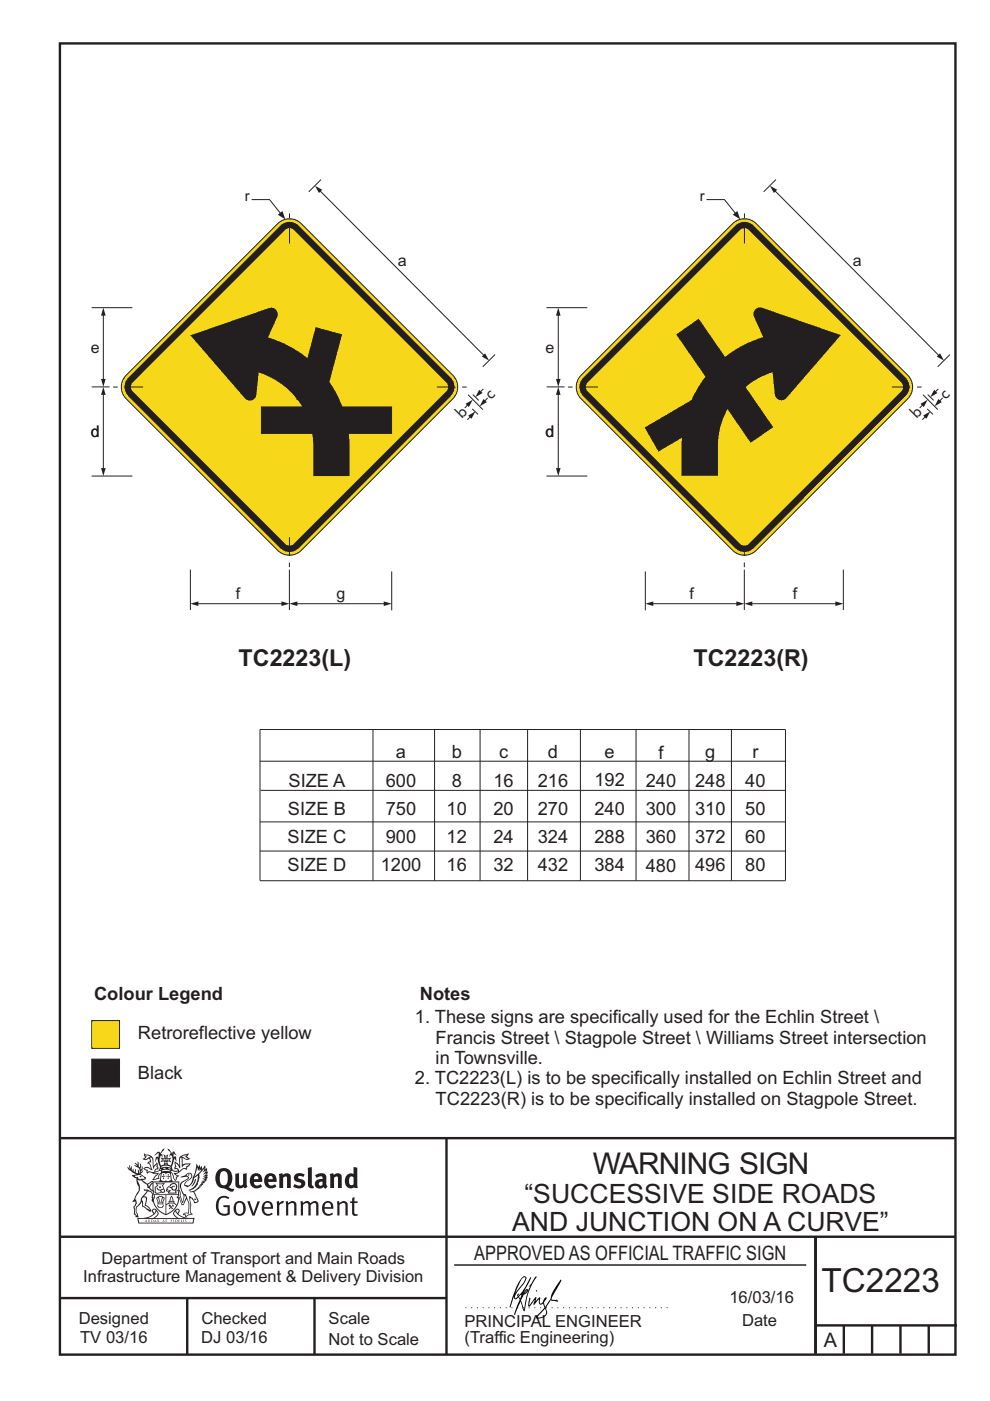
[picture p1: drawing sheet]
<svg xmlns="http://www.w3.org/2000/svg" width="210mm" height="297mm" viewBox="0 0 210 297" stroke-linecap="round" stroke-linejoin="round" font-family="sans-serif">
<g fill="none" stroke="#231f20" stroke-width=".51">
<path d="M12.7 9.2h190v278h-190zM12.7 241.3h189.9M94.7 241.4v45.8M12.7 275.2h82M12.7 262.2h190.1M39.7 275.2v12M66.7 275.2v12M173 262.2v24.8M173 281h30M179 281v6M185 281v6M191 281v6"/>
<path d="M197 281v6"/>
</g>
<path d="M96.4 268.2h74.6" fill="none" stroke="#231f20" stroke-width=".21"/>
<g fill="#231f20">
<path d="M47 248.5a2.55 2.55 0 0 0 0 2.7l.3 .1a.81 .81 0 0 0 1-.9v-.6a1.04 1.04 0 0 0-1.1-1.5zM46.3 248.1a1.82 1.82 0 0 1 2.1-.2 1.82 1.82 0 0 1 .9 1.9 2.29 2.29 0 0 1-.8 1.9l.7 .3h.5l-.2 .6a2.87 2.87 0 0 1-2-.7 2.12 2.12 0 0 1-1.7-3.1z" fill-rule="evenodd"/>
<path d="M49.9 248.9l.8-.2v2a.46 .46 0 0 0 .2 .6 .46 .46 0 0 0 .7-.2v-2.2l.7-.2v2.4l.2 .5-.6 .4-.2-.3a1.02 1.02 0 0 1-1.2 .2 1.02 1.02 0 0 1-.6-1.1z" fill-rule="evenodd"/>
<path d="M54 249.5l-.1 .5h.9a.49 .49 0 0 0-.2-.6 .49 .49 0 0 0-.6 .1zM53.4 249.2a1.34 1.34 0 0 1 1.6-.3 1.34 1.34 0 0 1 .6 1.5v.2h-1.7a.77 .77 0 0 0 .5 .8 .77 .77 0 0 0 .9-.3l.3 .4a1.59 1.59 0 0 1-2.1 .2 1.59 1.59 0 0 1-.4-2z" fill-rule="evenodd"/>
<path d="M57 249.5l-.1 .5h.9a.49 .49 0 0 0-.2-.6 .49 .49 0 0 0-.6 .1zM56.4 249.2a1.34 1.34 0 0 1 1.6-.3 1.34 1.34 0 0 1 .7 1.5v.2h-1.8a.77 .77 0 0 0 .5 .8 .77 .77 0 0 0 .9-.3l.3 .4a1.59 1.59 0 0 1-2 .2 1.59 1.59 0 0 1-.5-2z" fill-rule="evenodd"/>
<path d="M59.1 248.9l.8-.2 .1 .4a.95 .95 0 0 1 1-.3 .95 .95 0 0 1 .7 .8v2.3h-.8v-2.3a.46 .46 0 0 0-.8 .1v2.2h-.9z" fill-rule="evenodd"/>
<path d="M62.5 249.1a1.75 1.75 0 0 1 2.1-.1l-.2 .5-.6-.2a.43 .43 0 0 0-.6 .3l.4 .3a1.04 1.04 0 0 1 1.2 1.2 1.04 1.04 0 0 1-1.4 .9l-1.2-.4 .3-.6 1 .4 .4-.4a.88 .88 0 0 0-1-.5l-.4-.2-.1-.4z" fill-rule="evenodd"/>
<path d="M65.3 247.6l.8-.2 .1 3.8 .2 .2 .2 .5a.88 .88 0 0 1-1-.1 .88 .88 0 0 1-.3-1z" fill-rule="evenodd"/>
<path d="M67.8 250.6a.43 .43 0 0 0-.1 .7 .43 .43 0 0 0 .7-.1v-.7zM66.8 249.2a1.7 1.7 0 0 1 2.4 .1v1.8l.3 .4-.4 .5-.5-.3a1.03 1.03 0 0 1-1.7-.2 1.03 1.03 0 0 1 .8-1.5h.7v-.4a.8 .8 0 0 0-1.2 .1z" fill-rule="evenodd"/>
<path d="M69.9 248.9l.8-.2 .1 .4a.95 .95 0 0 1 1-.3 .95 .95 0 0 1 .7 .8v2.3h-.8v-2.3a.46 .46 0 0 0-.8 .1v2.2h-.8z" fill-rule="evenodd"/>
<path d="M74.3 249.5a1.48 1.48 0 0 0 0 1.7l.4 .1 .3-.2v-1.5l-.3-.2zM75 247.4l.8 .2 .1 4.3h-.7l-.1-.2a1.26 1.26 0 0 1-1.4 0 1.26 1.26 0 0 1-.6-1.3 1.29 1.29 0 0 1 .5-1.3 1.29 1.29 0 0 1 1.4-.2z" fill-rule="evenodd"/>
<path d="M46.4 253.9a1.72 1.72 0 0 1 2.2 0l-.2 .3a1.24 1.24 0 0 0-1.4-.1 1.24 1.24 0 0 0-.7 1.3 1.49 1.49 0 0 0 1.3 2l.7-.2v-1.3h-.9l-.1-.4h1.4v2a1.93 1.93 0 0 1-2.2-.1 1.93 1.93 0 0 1-.7-2.2l.2-.7z" fill-rule="evenodd"/>
<path d="M50.3 255.2a1.65 1.65 0 0 0 .3 2.2 .99 .99 0 0 0 1-1.5 .78 .78 0 0 0-.4-.8 .78 .78 0 0 0-.9 .1zM50 254.9a1.33 1.33 0 0 1 1.6-.1 1.33 1.33 0 0 1 .5 1.5 1.31 1.31 0 0 1-1.3 1.5 1.31 1.31 0 0 1-1.3-1.6l.1-.5z" fill-rule="evenodd"/>
<path d="M52.5 254.7l.4-.1 .9 2.6 .8-2.5h.5l-1.1 3h-.5z" fill-rule="evenodd"/>
<path d="M56.2 255.2l-.2 .7h1.4a.7 .7 0 0 0-.3-.8 .7 .7 0 0 0-.9 .1zM55.9 255a1.22 1.22 0 0 1 1.5-.2 1.22 1.22 0 0 1 .5 1.5h-1.9a.93 .93 0 0 0 .5 1 .93 .93 0 0 0 1.2-.2l.1 .3a1.43 1.43 0 0 1-1.7 .1 1.43 1.43 0 0 1-.6-1.7z" fill-rule="evenodd"/>
<path d="M58.7 254.8l.4-.2 .1 .5 .4-.3 .6-.2-.2 .6a.66 .66 0 0 0-.8 .6v1.9h-.4z" fill-rule="evenodd"/>
<path d="M60.6 254.8l.4-.2 .1 .5a.94 .94 0 0 1 1-.4 .94 .94 0 0 1 .8 .7v2.3h-.5l-.1-2.5a.81 .81 0 0 0-1.2 .3v2.2h-.4z" fill-rule="evenodd"/>
<path d="M63.7 254.7l.5-.1 .1 .5 .4-.3a.78 .78 0 0 1 1.1 .3 .9 .9 0 0 1 1-.5 .9 .9 0 0 1 .7 .8v2.3h-.4l-.1-2.5a.67 .67 0 0 0-1.1 .3v2.2h-.5v-2.4l-.4-.2-.7 .4v2.2h-.5z" fill-rule="evenodd"/>
<path d="M69 255.2l-.2 .7h1.4a.7 .7 0 0 0-.3-.8 .7 .7 0 0 0-.9 .1zM68.7 255a1.22 1.22 0 0 1 1.5-.2 1.22 1.22 0 0 1 .5 1.5h-1.9a.93 .93 0 0 0 .5 1 .93 .93 0 0 0 1.2-.2l.1 .3a1.44 1.44 0 0 1-1.7 .1 1.44 1.44 0 0 1-.6-1.7z" fill-rule="evenodd"/>
<path d="M71.4 254.8l.5-.2 .1 .5a.94 .94 0 0 1 1-.4 .94 .94 0 0 1 .7 .7v2.3h-.4l-.1-2.5a.81 .81 0 0 0-1.2 .3v2.2h-.5z" fill-rule="evenodd"/>
<path d="M74.7 254l.5-.2v.9h.7l-.1 .4h-.7l.1 2.2 .1 .1h.5l.1 .3a.75 .75 0 0 1-1.2-.6v-2h-.4v-.4h.4z" fill-rule="evenodd"/>
<path d="M30.8 244.9l1.1 .3-.9 .5h-.4l.5-.5zM31.8 245.5l.2-.1a2.44 2.44 0 0 1 .4 2l.1 .4 .7-1-.1 .6 .3 .3a.57 .57 0 0 0-.6 .8l-1-.2-.5 .2 .1-.5-.7-.2 .6-.2 1 .5 .1-.1-.6-1.3-.2-.1 .5-.1zM30.7 244.5l-.2 .4 .3 .4-.6 .4a1.04 1.04 0 0 0 1.4-.1l.2 .7h-.4l-.2 .4a.94 .94 0 0 1 .9 1.1l-.2-.1a1.16 1.16 0 0 0-1.5-.1l.3 .4 .4 .2 .1 .5 .2 .2v-.2a.94 .94 0 0 1 1.1 .2h.9l-1.2 1.2a1.13 1.13 0 0 0 1.2-.2l.4-.1-.1-.4 .5-.7a.83 .83 0 0 0-.6 1.1l-.3-.1-.7 .3 1.1-1.4-.5 .2-.5-.1 1.3-.5-.2-.2-.8 .4v-.3l.2-.2 .3 .1 .1-.3-.2-.4v-.6l-.2-.3-.6 .9v-.7a1.42 1.42 0 0 0-1.7-1.8z" fill-rule="evenodd"/>
<path d="M38.5 245.3l.5-.3 .7-.1-.6 .3 .8 .5h-.3zM38.3 245.5h.2l.1 2a1.69 1.69 0 0 1 1.5-.7l-.7 .5 .1 .5a1.1 1.1 0 0 0-1.5 .6l-.1-.5-.2-.2h-.5l.2-.4-.2-.7a1.42 1.42 0 0 1 .8 1.1l.2-.1zM37.1 246.2l.1 1-.2 .3v.5l.6-.1 .1 .2a.96 .96 0 0 1-1.1-.1l-.1 .1a1.06 1.06 0 0 0 1.3 .2v.1a.72 .72 0 0 1-1 .2l.3 .5 .6 .3-.4 .1-.1 .7-.3-.4-.3-1.1-.4-.4 .4 .9a1.54 1.54 0 0 0 .6 1.2l.2-.3a.58 .58 0 0 1 .5-.7l.1-.2h-.3l-.4-.3 .9-.5a.93 .93 0 0 1 1.1-.5l.1 .2 .2-.1 .1-.5a.99 .99 0 0 0 .7-.9l-1.3 .1-.4 .3v-1.5l.9 .4 .8-.3h-.3l-.5-.4 .4-.7-.7 .2a1.46 1.46 0 0 0-1.3 2.1v.4l-.2-.4z" fill-rule="evenodd"/>
<path d="M35.6 248.9l.2 .1-.1 .4h.3l-.3 .1v.5l-.1-.6h-.3l.3-.1z" fill-rule="evenodd"/>
<path d="M34.6 248.9l.2 .1-.1 .3 .4 .1h-.4v.6l-.1-.5-.3-.1h.3z" fill-rule="evenodd"/>
<path d="M34.3 248.8a.57 .57 0 0 1 .9 .2 .57 .57 0 0 1 .9-.2l.2 1.4-.2 .1a.57 .57 0 0 1-.9-.1 .69 .69 0 0 1-1.1 0zM34.2 248.1l-.3 2.1-.2 .4h2.9l-.1-.4-.3-2.1h-.2v.3l-.8-.1-.9 .1 .1-.3z" fill-rule="evenodd"/>
<path d="M34.2 252.4a.3 .3 0 0 0 .6 0 .3 .3 0 0 0-.6 0zM33.3 251l.3 .3-.3 .3a.79 .79 0 0 0 0 1.3l.8-.2-.1-.3a.55 .55 0 0 1-.7-.6h.1l.1 .3 .4 .1 .8-.2-.4-.7 .4-.3-.7 .1zM33 250.7l1.1 .2 .9-.2-.4 .7 .4 1.1a.56 .56 0 0 1-.8 .3l-.2 .1a.73 .73 0 0 1-.9 .1 .73 .73 0 0 1-.3-.9v-.4l.5-.4z" fill-rule="evenodd"/>
<path d="M35.6 251.9l.7-.5a.58 .58 0 0 1 1-.1 .58 .58 0 0 1-.5 .9l-.2-.3a.43 .43 0 0 1 .6-.3v-.1a.57 .57 0 0 0-.8 .2l-.2-.1-.3 .2 .4 .1a.55 .55 0 0 0 .9 .5v.5h-1.3l.3-.4-.1-.2-.6 .1 .2-.2-.2-.1zM35.4 251.8l-.1 .2a.39 .39 0 0 0 .2 .7l.3-.1-.2 .5h1.9l-.1-.8a.86 .86 0 0 0-.1-1.4 .86 .86 0 0 0-1.3 .4z" fill-rule="evenodd"/>
<path d="M36 254.8h.8v.2h-.8zM36.4 253.8l.2 .8h-.4zM36.4 253.5l-.3 .5-.1 .6h-.2v.4l-.7 .4 .1 .2a1.48 1.48 0 0 1 2.2 .1l.2-.1-.6-.5v-.5h-.2l-.1-.6z" fill-rule="evenodd"/>
<path d="M35.8 255.4l.3 .1 .2 .3 .3-.2-.2-.2a.38 .38 0 0 1 .4 .5l-.1-.2-.3 .3 .3 .2-.3 .2-.1-.3-.4 .3-.1-.2 .4-.3-.2-.1-.1 .1z" fill-rule="evenodd"/>
<path d="M34.5 254h.2v.2l-.3 .6h-.1zM33.6 255.3h.9v.2a.55 .55 0 0 1-.8 .4v-.2h-.2zM33.4 254h.2l.2 .8h-.2zM33.6 255h.8l.1 .1-.8 .1zM33.8 253.7h.5l-.2 1.1h-.2zM33.3 253.8l-.1 .3 .3 1.2a.48 .48 0 0 0-.1 .5 .48 .48 0 0 0 .4 .3l.6-.1a.49 .49 0 0 0 .2-.7l.3-1.2-.1-.3a1.42 1.42 0 0 0-1.5 0z" fill-rule="evenodd"/>
<path d="M33.6 251.6h.5l.1 .3h-.4z" fill-rule="evenodd"/>
<path d="M41.3 250.1l.3-.2-.2 .9-.6 .7h-.2l.5-.7z" fill-rule="evenodd"/>
<path d="M39.7 249l.3-.2 .5 .2a.88 .88 0 0 1-.6 1.1 1.22 1.22 0 0 0-.8 1.3l.5 .2a.72 .72 0 0 0 .9-.4l.5-.8 .2-.6 .8-.6v.3a2.85 2.85 0 0 1-2 2.8l.1 .1a2.13 2.13 0 0 0 1.9-1.5l-.1-.2a2.01 2.01 0 0 0 .3-1.8l1.2-1.3-.4 1 .7-.5-.7 1 .8-.4-.8 .8 .7-.1-.9 .5 .8-.1-.8 .4h.7l-.8 .3 .3 .2h-.4l.2 .4-.4-.1 .2 .3h-.4l.1 .3h-.1a2.16 2.16 0 0 1-2 1l.1 .2h.4a.76 .76 0 0 1 .7 .7l.5 1.2-.6 .2a1.45 1.45 0 0 0-1.2-1.3l.3 1.8-.1 1.9 .4 .2a1.07 1.07 0 0 0-1.2 .4v-.3l-.5-.2a.87 .87 0 0 1 1-.1l.1-.7a4.4 4.4 0 0 0-.6-3.1l-.1-.3h-.2a2.16 2.16 0 0 1-.7-2.2l.3-.3 1.2-.8a.55 .55 0 0 0-.4-.7zM37.8 252.4a.76 .76 0 0 1 .3 1.1l.6 1.6 .4-1.7 .2 .1a.61 .61 0 0 1-.1 .9l-.3 .9h-.2l-.7-1.6-.3 .1a1.18 1.18 0 0 0 .1-1.4zM41.8 247.5l.2 .8 .3-.6v.6l.3-.5a1.9 1.9 0 0 1-1.1 1.4l-.3 .3zM38.2 249.6l1.4-.1 .2 .1v.3l-.5 .3a1.26 1.26 0 0 0-1 1.9l.2 .7a1.84 1.84 0 0 1 .2 2l-.4-1.3a.96 .96 0 0 0-.4-1.3l-.4 .3a.78 .78 0 0 1-.1 1.3l.2 .2h.4l.4 1.1a.38 .38 0 0 0 .2 .4 .38 .38 0 0 0 .4-.1l.6-1.2a2.94 2.94 0 0 1 .3 2.5v.5l-.8-.1-.3 .4v.2l.4-.1 .1 .4 .2 .1a1.02 1.02 0 0 1 1.3-.5l-.1-.4-.3-.1 .2-1.7-.3-1.4 .1 .1a1.14 1.14 0 0 1 .7 .9 .63 .63 0 0 0 .9-.2 .63 .63 0 0 0-.2-.8l-.6-1.3 .9-.6 .2-.3 .2-.1v-.2h.3l-.1-.3h.4l-.1-.3 .5-.1-.2-.2 .5-.4 .1-.2-.3 .1 .5-.6-.3 .1 .3-.6-.4 .1 .4-.5v-.3l-.3 .2 .1-.6v-.3l-.4 .3-.1-.8-.5 .8-.2-.7-.2 .5-.3-.8-.1 .6-.5-.8-.1 1.4-.7 1.9a1.81 1.81 0 0 1-.9 1.4l-.6-.2a1.75 1.75 0 0 1 1.1-1.2 .75 .75 0 0 0 .1-1.3 .75 .75 0 0 0-1.2 .5z" fill-rule="evenodd"/>
<path d="M41.2 254.2l.3-.1 .1 .3h-.4z" fill-rule="evenodd"/>
<path d="M29.4 258.4h11.6l-.2 .8h-11.3zM31.3 258.2l.5-.1a2.48 2.48 0 0 0 1.4-1.3l.2 .6-.5 .5-.4 .3zM32.5 256.6l.3-.2 .2 .2-.3 .6zM37.2 256.8a2.65 2.65 0 0 0 1.8 1.4h-1.1l-.5-.3-.5-.5zM37.4 256.6l.2-.2 .3 .2-.3 .6zM29.2 258.2l.1 1.2h11.7l.3-1.1-.2-.1a4.1 4.1 0 0 1-3.3-.9l.3-.4-.1-.5a1.06 1.06 0 0 0-1.3 .9l.2 .4 .6 .5h-4.7l.3-.1a.84 .84 0 0 0 .6-.7 .84 .84 0 0 0-.5-.9l-.3-.2-.5 .1-.1 .5 .3 .4a4.2 4.2 0 0 1-3.4 .9z" fill-rule="evenodd"/>
<path d="M31 258.7l.1 .2h-.2zM31 258.6l-.3 .5 .4-.1 .2 .1z" fill-rule="evenodd"/>
<path d="M31.3 258.6h.2v.4a.25 .25 0 0 0 .3-.1 .25 .25 0 0 0-.1-.3h.1a.29 .29 0 0 1 0 .4 .29 .29 0 0 1-.4 0 .29 .29 0 0 1 0-.4z" fill-rule="evenodd"/>
<path d="M32.2 258.6a.22 .22 0 0 1 .3 .2 .22 .22 0 0 1-.3 .2zM32 258.6v.5a.33 .33 0 0 0 .5-.1 .33 .33 0 0 0 0-.4 .33 .33 0 0 0-.5 0z" fill-rule="evenodd"/>
<path d="M32.9 258.7l.1 .2h-.2zM32.9 258.6l-.2 .5 .3-.1 .2 .1z" fill-rule="evenodd"/>
<path d="M33.3 258.6h.2v.2l.3-.2-.2 .2 .2 .3-.3-.2-.1 .2h-.1l.2-.3z" fill-rule="evenodd"/>
<path d="M34.7 258.7l.1 .2h-.2zM34.7 258.6l-.3 .5 .4-.1 .2 .1z" fill-rule="evenodd"/>
<path d="M35 258.6h.4h-.1v.5h-.2l.1-.5z" fill-rule="evenodd"/>
<path d="M36.2 258.6h.3h-.2v.2h.2h-.2l.1 .3h-.2z" fill-rule="evenodd"/>
<path d="M36.7 258.6h.2v.5h-.2z" fill-rule="evenodd"/>
<path d="M37.3 258.6a.22 .22 0 0 1 .3 .2 .22 .22 0 0 1-.3 .2zM37.1 258.6v.5a.33 .33 0 0 0 .5-.1 .33 .33 0 0 0 0-.4 .33 .33 0 0 0-.5 0z" fill-rule="evenodd"/>
<path d="M37.8 258.6h.3h-.1v.2h.1h-.1v.2l.1 .1h-.3z" fill-rule="evenodd"/>
<path d="M38.3 258.6h.3l-.1 .4 .2 .1h-.4z" fill-rule="evenodd"/>
<path d="M38.9 258.6h.2v.5h-.2z" fill-rule="evenodd"/>
<path d="M39.3 258.6h.2l-.2 .1 .2 .2-.1 .2h-.1v-.2l.2 .1z" fill-rule="evenodd"/>
<path d="M34.2 247.4a1.51 1.51 0 0 1 2 .2 2.67 2.67 0 0 0-2.1 0zM35.7 247.6l.4 .2 .1 .2-.4-.1zM34.6 247.7l.4-.1 .2 .2h-.4zM34 247.9l.3 .1-.3 .1zM34.9 246.9l.3-.2 .2 .2zM34.9 245.7h.2v.4h-.2zM35 245.1l.2 .2 .2-.2-.1 .4h-.2zM35.1 246.3h.2l.1 .4-.2-.2-.2 .2zM35.3 245.7h.2v.4h-.2zM34.4 245.7l.3 .1v.2l-.3 .1 .2-.2zM35.7 245.8l.3-.1-.2 .2 .2 .2-.4-.1zM32.7 244.9l1-.5-.1 1-.2-.1-.4 .1-.2 1.1 .5-1 .2 .9a1.84 1.84 0 0 1 .3 1.7l.4 .1a2.48 2.48 0 0 1 2.2 .1l.2-.3-.2-.7 .7-1.7 .4 .6-.2-1-.2-.1-.2 .3v-.9l.6 .4-.6-.7h-.3l-.1 .4-.5-.8-.5-.3 .2 .4 .5 .6-.4 .7 .4-.3a2.06 2.06 0 0 1 0 2.2l-.6-.2-.1-.6 .1-.1 .8 .2-.4-.5 .4-.5-.7 .2-.2-.2 .2-.7-.5 .4-.5-.4 .2 .7-.2 .2-.7-.2 .4 .5-.4 .5 .7-.2 .2 .1-.2 .6-.5 .2a2.02 2.02 0 0 1 0-2.2l.3 .5-.1-.6-.3-.1 .8-1.2-.5 .3-.4 .7-.2-.3a.8 .8 0 0 0-.8 .5z" fill-rule="evenodd"/>
<path d="M29.2 250.1l.3 .2a.61 .61 0 0 1 .8 .3l.3 .2a.8 .8 0 0 1 .6 1l.4 .1 .5 .6a1 1 0 0 1 .5 1l-.1 .7v-.5h-.1a.96 .96 0 0 0-.8-1.3l-.3-.2h-.6l-.1-.1-.2 .1 .2 .3h.5l-1.1 1.4-.2 .9-.4 .6a1.33 1.33 0 0 0-.5 1.8l.2 .5a1.26 1.26 0 0 1-.5-1.4l-.1-.4a1.56 1.56 0 0 0 .4-1.7l-.3 .2 .2-.5a3.2 3.2 0 0 0 .7-3zM30.4 253.9h.4a2.06 2.06 0 0 1-.1 1.6l.7 .5 .4 .5-.6-.2-.8-.6-.1-.9a.51 .51 0 0 1 .1-.9zM28.6 249.3a1.52 1.52 0 0 1 2.1 .6l-1.1 .1-.2-.1-.2-.4-.4 .1zM27.5 247v.8l-.3-.4-.2 .1a3.1 3.1 0 0 0 2 1.5l-1 .1 .5 .6 .5 .1v1.1a1.84 1.84 0 0 1-.2 2.5l-.4 .9-.4 .4 .3 .1 .4-.1 .1 .4-.2 .5-.3 .2 .1 1.8 .2-.1 .2 .6h.2l.4-.1-.1-.5a1.3 1.3 0 0 1-.1-1.6l.8-1.1 .2 1.1 .6 .2 .4 .6 .2-.2 .2 .4 .5-.1a1.85 1.85 0 0 0-1.2-1.3l.1-.3a1.39 1.39 0 0 0 0-1.5h-.5l.5-.6a.66 .66 0 0 1 .9-.4 .66 .66 0 0 1 .3 .9l-.1 .4h.2v.1l-.2 .3 .2 .5 .2-.3a2.24 2.24 0 0 0 .1-2.2 .73 .73 0 0 1-.7-.6 .73 .73 0 0 1 .5-.8l.1-.2a.94 .94 0 0 0-.9 .8 .48 .48 0 0 1-.1-.5 .48 .48 0 0 1 .5-.3l.5-.3a.51 .51 0 0 0-.8 .2l-.5 .3-1-.8 .6-.1 .1-.5-1.1-.7 .5-.4v-.4l-.5 .5 .1-.2a.69 .69 0 0 0 .2-1.1v.5l-.3 .2 .1-1.1-.3-.2 .1 .6-.1 .2-.4-1.2v.6l-.7-.3 .6 .6-.6-.2 .2 .3a1 1 0 0 1 .8 1.5l-.2-.8v.8l-.5-.2-.1-.7-.2 .6-.2-.1v-.6l-.2 .4-.2-.2 .1-.7-.2 .5z" fill-rule="evenodd"/>
<path d="M29.5 249.5l.3-.2 .3 .3z" fill-rule="evenodd"/>
<path d="M32.4 250.5h5.6v2l-.2-.1v-1.7h-5.2v2.5h5.2v-.8l.1 .2-.1 1.1v-.3h-2.5v4a4.1 4.1 0 0 0 2.6-3.6l.1-.1a4 4 0 0 1-2.8 3.9 4.2 4.2 0 0 1-2.8-4.7l.1 1.3 .1-.1a3.8 3.8 0 0 0 2.5 3.3v-4h-2.5l-.2-.9z" fill-rule="evenodd"/>
<circle cx="40" cy="249.1" r=".17"/>
</g>
<path d="M19.5 224.6h5.9v5.8h-5.9z" fill-rule="evenodd" fill="#231f20" stroke="#231f20" stroke-width=".21"/>
<g fill="#f7d719" stroke="#231f20" stroke-width=".21">
<path d="M19.5 216.4h5.9v5.9h-5.9z" fill-rule="evenodd"/>
<path d="M155.4 47.4a3.5 3.5 0 0 1 5 0l32.1 32.2a3.5 3.5 0 0 1 0 4.9l-32.1 32.2a3.5 3.5 0 0 1-5 0l-32.2-32.2a3.5 3.5 0 0 1 0-4.9z" fill-rule="evenodd"/>
</g>
<path d="M156 47.8a2.73 2.73 0 0 1 3.8 0l32.3 32.3a2.73 2.73 0 0 1 0 3.9l-32.3 32.2a2.73 2.73 0 0 1-3.8 0l-32.3-32.2a2.73 2.73 0 0 1 0-3.9z" fill-rule="evenodd" fill="#231f20"/>
<path d="M149.9 42.3h3.8l2.3 3" fill="none" stroke="#231f20" stroke-width=".21"/>
<path d="M155.4 45.5l1-.8 .6 1.8z" fill="#231f20"/>
<path d="M164.4 40.5l34.7 34.9" fill="none" stroke="#231f20" stroke-width=".21"/>
<g fill="#231f20">
<path d="M198.7 75.6l.7-.7 .8 1.6z"/>
<path d="M163.3 39.4l1.5 .8-.7 .7z"/>
</g>
<path d="M164.6 38.1l-2.6 2.6M201.5 75.2l-2.6 2.6M195.8 83.7l3.1 3.1M196.2 88.4l-.6 .6M196.7 86.7l1.2 1.2M196.8 83.6l1.2 1.3" fill="none" stroke="#231f20" stroke-width=".21"/>
<path d="M195.8 88.1l1.5-.9-.8 1.6z" fill="#231f20"/>
<path d="M199 82.4l-.6 .7" fill="none" stroke="#231f20" stroke-width=".21"/>
<path d="M198.1 82.7l.7 .6-1.5 .9z" fill="#231f20"/>
<path d="M199.9 84.4l-.6 .6" fill="none" stroke="#231f20" stroke-width=".21"/>
<path d="M199 84.6l.7 .7-1.5 .8z" fill="#231f20"/>
<path d="M195.7 85.9l-.6 .6" fill="none" stroke="#231f20" stroke-width=".21"/>
<path d="M195.2 85.6l1.6-.9-.9 1.6z" fill="#231f20"/>
<path d="M115.9 100.9h8.7M157.9 113.9v4M157.9 119.3v.9" fill="none" stroke="#231f20" stroke-width=".21"/>
<path d="M124.6 81.1l32.4-32.3a1.31 1.31 0 0 1 1.8 0l32.4 32.3a1.31 1.31 0 0 1 0 1.9l-32.4 32.3a1.31 1.31 0 0 1-1.8 0l-32.4-32.3a1.31 1.31 0 0 1 0-1.9z" fill-rule="evenodd" fill="#f7d719"/>
<path d="M160.1 65.7a1.4 1.4 0 0 1 1.6-.4l16.6 5.7-11.5 13.4a1.4 1.4 0 0 1-1.5 .4 1.4 1.4 0 0 1-1-1.2l-.4-4.7a16.5 16.5 0 0 0-9.5 7.6l9.7 3.5-9.6-3.5a16 16 0 0 0-2.2 8.1v6.3h-7.7a50 50 0 0 1 .3-10.1 24 24 0 0 1 4.9-11.1 24.2 24.2 0 0 1 12.1-8.2l-2-4.5a1.4 1.4 0 0 1 .2-1.3z" fill-rule="evenodd" fill="#231f20"/>
<g fill="#231f20" stroke="#231f20" stroke-width=".21">
<path d="M143.6 70.9l4.6-3.2 8.9 12.9-4.6 3.2z" fill-rule="evenodd"/>
<path d="M136.9 90.7l13.6-8 2.8 4.9-13.6 8z" fill-rule="evenodd"/>
<path d="M152.7 84.3l4.7-3.2 6.5 9.4-4.7 3.2z" fill-rule="evenodd"/>
</g>
<path d="M157.9 45.3v.9M157.9 47.6v4M115.9 65.2h8.7M115.9 82h3.8M118.4 83.6v15.8M120.5 82.1h1M122.9 82.1h3.9M189.1 82.1h4M194.5 82.1h1" fill="none" stroke="#231f20" stroke-width=".21"/>
<g fill="#231f20">
<path d="M117.9 99.2h1l-.5 1.7z"/>
<path d="M118.4 82l.5 1.7h-1z"/>
</g>
<path d="M118.4 66.8v13.7" fill="none" stroke="#231f20" stroke-width=".21"/>
<g fill="#231f20">
<path d="M118.4 65.2l.5 1.7h-1z"/>
<path d="M117.9 80.3h1l-.5 1.7z"/>
</g>
<path d="M136.9 121.2v8.2M159.4 128h17.9" fill="none" stroke="#231f20" stroke-width=".21"/>
<g fill="#231f20">
<path d="M177.2 127.5l1.7 .5-1.7 .5z"/>
<path d="M157.9 128l1.7-.5v1z"/>
</g>
<path d="M138.4 128h17.9M178.9 120.8v8.5" fill="none" stroke="#231f20" stroke-width=".21"/>
<g fill="#231f20">
<path d="M136.9 128l1.7-.5v1z"/>
<path d="M156.2 127.5l1.7 .5-1.7 .5z"/>
</g>
<path d="M157.9 120.8v8.5" fill="none" stroke="#231f20" stroke-width=".21"/>
<path d="M58.9 47.4a3.5 3.5 0 0 1 5 0l32.2 32.2a3.5 3.5 0 0 1 0 4.9l-32.2 32.2a3.5 3.5 0 0 1-5 0l-32.1-32.2a3.5 3.5 0 0 1 0-4.9z" fill-rule="evenodd" fill="#f7d719" stroke="#231f20" stroke-width=".21"/>
<path d="M59.5 47.8a2.73 2.73 0 0 1 3.8 0l32.3 32.3a2.73 2.73 0 0 1 0 3.9l-32.3 32.2a2.73 2.73 0 0 1-3.8 0l-32.3-32.2a2.73 2.73 0 0 1 0-3.9z" fill-rule="evenodd" fill="#231f20"/>
<path d="M28.1 81.1l32.4-32.3a1.31 1.31 0 0 1 1.8 0l32.4 32.3a1.31 1.31 0 0 1 0 1.9l-32.4 32.3a1.31 1.31 0 0 1-1.8 0l-32.4-32.3a1.31 1.31 0 0 1 0-1.9z" fill-rule="evenodd" fill="#f7d719"/>
<path d="M53.4 42.3h3.8l2.4 3" fill="none" stroke="#231f20" stroke-width=".21"/>
<path d="M58.9 45.5l1-.8 .6 1.8z" fill="#231f20"/>
<path d="M67.9 40.5l34.7 34.9" fill="none" stroke="#231f20" stroke-width=".21"/>
<g fill="#231f20">
<path d="M102.2 75.6l.7-.7 .8 1.6z"/>
<path d="M66.8 39.4l1.5 .8-.6 .7z"/>
</g>
<path d="M68.1 38.1l-2.6 2.6M105 75.2l-2.6 2.6M99.3 83.7l3.1 3.1M99.8 88.4l-.7 .6M100.2 86.7l1.2 1.2M100.3 83.6l1.2 1.3" fill="none" stroke="#231f20" stroke-width=".21"/>
<path d="M99.3 88.1l1.5-.9-.8 1.6z" fill="#231f20"/>
<path d="M102.5 82.4l-.6 .7" fill="none" stroke="#231f20" stroke-width=".21"/>
<path d="M101.6 82.7l.7 .6-1.5 .9z" fill="#231f20"/>
<path d="M103.4 84.4l-.6 .6" fill="none" stroke="#231f20" stroke-width=".21"/>
<path d="M102.6 84.6l.7 .7-1.6 .8z" fill="#231f20"/>
<path d="M99.2 85.9l-.6 .6" fill="none" stroke="#231f20" stroke-width=".21"/>
<path d="M98.7 85.6l1.6-.9-.9 1.6z" fill="#231f20"/>
<path d="M61.4 45.3v.9M61.4 47.6v4M24 82.1h1M26.4 82.1h4M92.6 82.1h4M98 82.1h1M19.4 100.9h8.7M61.4 113.9v4M61.4 119.3v.9" fill="none" stroke="#231f20" stroke-width=".21"/>
<path d="M40.4 71.1l16.7-5.8a1.4 1.4 0 0 1 1.5 .4 1.4 1.4 0 0 1 .2 1.5l-1.9 4.3a24.2 24.2 0 0 1 12 8.2 24 24 0 0 1 5.3 15v6.2h-7.7v-6.5a16 16 0 0 0-2.2-7.9l-9.7 3.5 9.7-3.5a16.5 16.5 0 0 0-9.4-7.5l-.5 4.7a1.4 1.4 0 0 1-1 1.2 1.4 1.4 0 0 1-1.5-.4z" fill-rule="evenodd" fill="#231f20"/>
<g fill="#231f20" stroke="#231f20" stroke-width=".21">
<path d="M67 69.5l5.4 1.5-4 15.1-5.4-1.4z" fill-rule="evenodd"/>
<path d="M55.5 86.3h11.4v5.6h-11.5z" fill-rule="evenodd"/>
<path d="M72.5 86.3h10.6v5.6h-10.6z" fill-rule="evenodd"/>
</g>
<path d="M41.9 128h17.9M83.1 121.2v8.2" fill="none" stroke="#231f20" stroke-width=".21"/>
<g fill="#231f20">
<path d="M40.4 128l1.7-.5v1z"/>
<path d="M59.7 127.5l1.7 .5-1.7 .5z"/>
</g>
<path d="M40.4 120.8v8.5M62.9 128h18.6" fill="none" stroke="#231f20" stroke-width=".21"/>
<g fill="#231f20">
<path d="M81.4 127.5l1.7 .5-1.7 .5z"/>
<path d="M61.4 128l1.7-.5v1z"/>
</g>
<path d="M19.4 65.2h8.7M21.9 66.8v13.7" fill="none" stroke="#231f20" stroke-width=".21"/>
<g fill="#231f20">
<path d="M21.9 65.2l.5 1.7h-1z"/>
<path d="M21.4 80.3h1l-.5 1.7z"/>
</g>
<path d="M19.5 82h3.7M21.9 83.6v15.8M61.4 120.8v8.5" fill="none" stroke="#231f20" stroke-width=".21"/>
<g fill="#231f20">
<path d="M21.4 99.2h1l-.5 1.7z"/>
<path d="M21.9 82l.5 1.7h-1z"/>
</g>
<g fill="none" stroke="#231f20" stroke-width=".21">
<path d="M79.1 154.7v32M92.2 154.7v32M101.8 154.7v32M111.9 154.7v32M123.1 154.7v32M134.9 154.7v32M146.1 154.7v32M155.1 154.7v32M166.6 154.7h-111.5v32M166.6 154.7v32M55.1 161.4h111.4M55.1 174.3h111.5"/>
<path d="M55.3 167.6h111.3M55.1 180.4h111.5M55.1 186.7h111.5"/>
</g>
<path d="M98.7 277.3h43.3" fill="none" stroke="#231f20" stroke-width=".21" stroke-dasharray=".2 1" stroke-linecap="butt"/>
<g fill="#000">
<path d="M111.6 273.7l.2-.2-.5 .7zM110.4 274.5l.2 .1-.3 .8-.2-.5zM110.9 270.9h.5a9.3 9.3 0 0 1-2 3.1l-.1 .3 1-2.5zM110.6 271a14.7 14.7 0 0 0-2.2 4.9l-.3 1.2 .1 .1 .8-2.3a.42 .42 0 0 0 .2 .6 .42 .42 0 0 0 .6-.3l.2-.1 .2 .5-1.1 3.2h.2l1.1-2.9 .6 1.9 .2 .2 .2-.5a13.5 13.5 0 0 1 2-6.2l.4-.5-.1-.2-1.6 2.1 .4-.1a14.9 14.9 0 0 0-1.3 5.1l-.4-1.1a1.39 1.39 0 0 1 .2-1.9l.1-.2a.92 .92 0 0 0 .8-1.2 .75 .75 0 0 0-.8 .7l-.1 .2 1.6-3.4h-.1l-.4 .7a10.5 10.5 0 0 1-2.2 3.3l.2-.5a.32 .32 0 0 0-.4 .2 .32 .32 0 0 0 .1 .4l-.5 .4a3.2 3.2 0 0 1 1.1-2.3l.5-.6a2.49 2.49 0 0 0 .7-1.6l-.4-.2z" fill-rule="evenodd"/>
<path d="M113.7 273.6l.3 .2h-.3z" fill-rule="evenodd"/>
<path d="M115.6 277.5a1.15 1.15 0 0 1 .1 1.3 1.15 1.15 0 0 1-1.2 .5l-.6 .1zM112.2 275.2l-.2 1.6 .2 .2 1.2-1.5-.2 1.1 1.1-1.1a.94 .94 0 0 0 .4 1.1l.5-.3 .3 .9-1.2 1.3a.98 .98 0 0 0-.5 1 1.9 1.9 0 0 0 2.3-1.3l-.1-.2a1.02 1.02 0 0 1 .2-1.4l.6-1 1.5 .3-.2-.4v.2l-1.1-.1v-.3l2-3.6 .1-.2-.2-.2-1.7 2.8a6.6 6.6 0 0 1-1.6 2.9l-.1-.2a1.01 1.01 0 0 1 .4-1.4l.1-.2-.3-.1-.4 .4-.1 .5-.6 .4-.1-.4 .1-.9-.2-.1-.9 1 .3-1h-.2l-1.4 1.8 .3-1.5v-.1z" fill-rule="evenodd"/>
</g>
<text font-size="7.1" fill="#231f20" x="174.3" y="274">TC2223</text>
<text font-size="6.4" fill="#231f20" x="125.7" y="249">WARNING SIGN</text>
<g font-size="5.6" fill="#231f20">
<text x="111.2" y="255.1">“SUCCESSIVE SIDE ROADS</text>
<text x="108.6" y="261">AND JUNCTION ON A CURVE”</text>
</g>
<g font-size="4.9" fill="#231f20">
<text x="50.6" y="141.3">TC2223(L)</text>
<text x="147.1" y="141.3">TC2223(R)</text>
</g>
<g font-size="4.2" fill="#231f20">
<text x="100.6" y="267.2">APPROVED AS OFFICIAL TRAFFIC SIGN</text>
<text x="174.7" y="285.6">A</text>
</g>
<g font-size="3.9" fill="#231f20">
<text x="84" y="160.8">a</text>
<text x="95.8" y="160.8">b</text>
<text x="105.9" y="160.8">c</text>
<text x="116.2" y="160.8">d</text>
<text x="128.2" y="160.8">e</text>
<text x="139.7" y="160.9">f</text>
<text x="149.6" y="160.8">g</text>
<text x="159.6" y="160.8">r</text>
<text x="61.2" y="166.8">SIZE A</text>
<text x="81.8" y="166.8">600</text>
<text x="95.8" y="166.8">8</text>
<text x="104.7" y="166.8">16</text>
<text x="114.1" y="166.8">216</text>
<text x="126.1" y="166.7">192</text>
<text x="137" y="166.9">240</text>
<text x="147.4" y="166.8">248</text>
<text x="158.1" y="166.8">40</text>
<text x="61.1" y="172.8">SIZE B</text>
<text x="81.8" y="172.8">750</text>
<text x="94.7" y="172.8">10</text>
<text x="104.7" y="172.8">20</text>
<text x="114.1" y="172.8">270</text>
<text x="126.1" y="172.7">240</text>
<text x="137" y="172.8">300</text>
<text x="147.4" y="172.8">310</text>
<text x="158.1" y="172.8">50</text>
<text x="61" y="178.8">SIZE C</text>
<text x="81.8" y="178.7">900</text>
<text x="94.7" y="178.7">12</text>
<text x="104.7" y="178.7">24</text>
<text x="114.1" y="178.7">324</text>
<text x="126.1" y="178.7">288</text>
<text x="137" y="178.8">360</text>
<text x="147.4" y="178.7">372</text>
<text x="158.1" y="178.7">60</text>
<text x="61" y="184.8">SIZE D</text>
<text x="80.7" y="184.7">1200</text>
<text x="94.7" y="184.7">16</text>
<text x="104.7" y="184.7">32</text>
<text x="114.1" y="184.7">432</text>
<text x="126.1" y="184.7">384</text>
<text x="137" y="184.8">480</text>
<text x="147.4" y="184.7">496</text>
<text x="158.1" y="184.7">80</text>
<text x="19.9" y="212.1">Colour Legend</text>
<text x="89" y="212">Notes</text>
<text x="29.3" y="220.3">Retroreflective yellow</text>
<text x="88" y="216.9">1. These signs are specifically used for the Echlin Street \</text>
<text x="92.4" y="221.2">Francis Street \ Stagpole Street \ Williams Street intersection</text>
<text x="92.4" y="225.6">in Townsville.</text>
<text x="29.3" y="228.9">Black</text>
<text x="88" y="229.9">2. TC2223(L) is to be specifically installed on Echlin Street and</text>
<text x="92.4" y="234.3">TC2223(R) is to be specifically installed on Stagpole Street.</text>
</g>
<g font-size="3.5" fill="#231f20">
<text x="21.5" y="267.9">Department of Transport and Main Roads</text>
<text x="17.7" y="271.8">Infrastructure Management &amp; Delivery Division</text>
<text x="16.7" y="280.7">Designed</text>
<text x="42.7" y="280.7">Checked</text>
<text x="69.7" y="280.7">Scale</text>
<text x="98.5" y="281.4">PRINCIPAL ENGINEER</text>
<text x="154.7" y="276.2">16/03/16</text>
<text x="157.4" y="281.2">Date</text>
<text x="17" y="284.8">TV 03/16</text>
<text x="42.7" y="284.8">DJ 03/16</text>
<text x="69.7" y="285.2">Not to Scale</text>
<text x="98.5" y="284.8">(Traffic Engineering)</text>
</g>
<g font-size="3.4" fill="#231f20">
<text x="84.4" y="56.3">a</text>
<text x="180.9" y="56.3">a</text>
<text x="19.2" y="74.8">e</text>
<text x="115.7" y="74.8">e</text>
<text x="97.9" y="88.7" transform="rotate(-45 97.9 88.7)">b</text>
<text x="104.1" y="84.9" transform="rotate(-45 104.1 84.9)">c</text>
<text x="194.4" y="88.7" transform="rotate(-45 194.4 88.7)">b</text>
<text x="200.6" y="84.9" transform="rotate(-45 200.6 84.9)">c</text>
<text x="19.2" y="92.7">d</text>
<text x="115.7" y="92.7">d</text>
<text x="50" y="127">f</text>
<text x="71.4" y="127">g</text>
<text x="146.2" y="127">f</text>
<text x="168.2" y="127">f</text>
</g>
<g font-size="3.1" fill="#231f20">
<text x="51.9" y="42.6">r</text>
<text x="148.4" y="42.6">r</text>
</g>
</svg>
